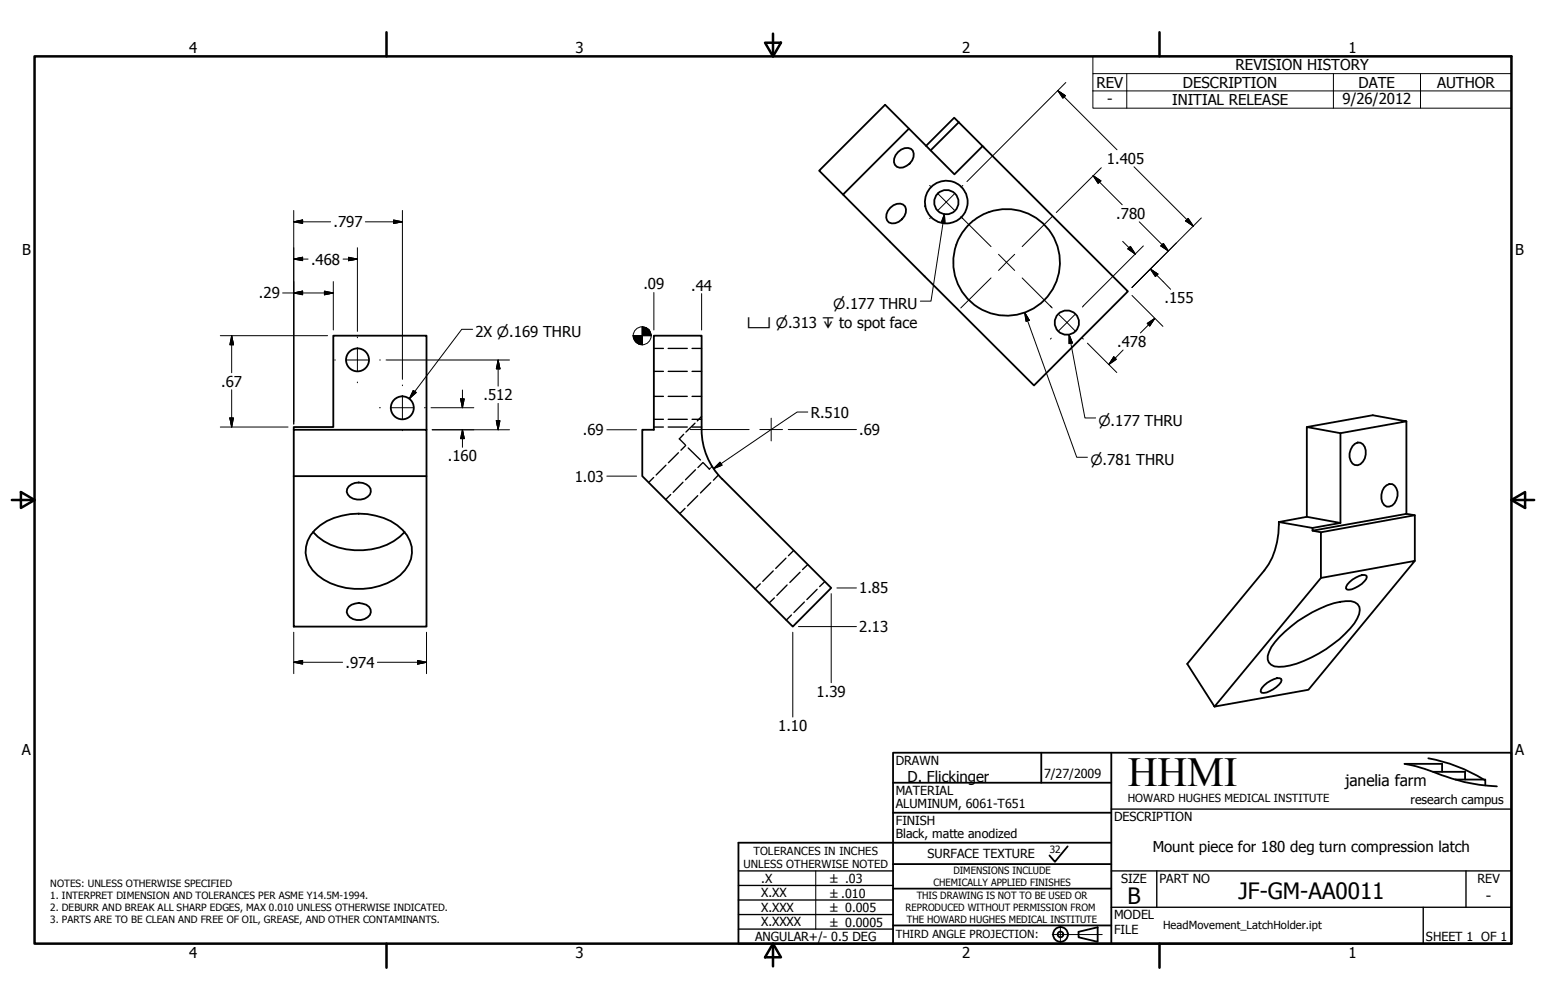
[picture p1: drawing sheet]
<svg xmlns="http://www.w3.org/2000/svg" width="432mm" height="279mm" viewBox="0 0 432 279" stroke-linecap="round" stroke-linejoin="round" font-family="sans-serif">
<!-- layer: Hidden (ANSI) -->
<g fill="none" stroke="#000" stroke-width=".38">
<path d="M182.6 97.3h2.7M186.6 97.3h5.4M193.3 97.3h2.7M182.6 119.3h2.7M182.6 110.7h2.7M182.6 117.2h2.7M182.6 103.8h2.7M186.6 119.3h5.4M186.6 110.7h5.4M186.6 117.2h5.4M186.6 103.8h5.4M193.3 119.3h2.7"/>
<path d="M193.3 110.7h2.7M193.3 117.2h2.7M193.3 103.8h2.7M194.1 118.2l-2.5 2.5M196 116.3l-1.2 1.3M182.6 133.4l-1.4 1.4M186 130l-2.7 2.7M187.3 138.2l-1.4 1.4M189.5 126.5l-2.8 2.8M190.8 134.7l-2.8 2.8M190.9 121.3l-1.2 1.3 1.7 1.7M191.5 124.5l-1.3 1.3"/>
<path d="M192.2 125.2l3.4 3.3M194.2 131.3l-2.7 2.7M194.9 138.5l-2.9 2.9M196.3 129.2l-1.4 1.4M196.5 129.3l1.6 1.8 .3-.3M198.5 134.9l-2.9 2.8M198.9 130.3l-.3 .3M200.7 132.7l-1.4 1.5M191.3 142l-1.4 1.5M216 159.5l-3 2.9M219.5 156l-2.8 2.8M221.7 153.8l-1.5 1.5"/>
<path d="M223.5 159.9l-2.9 2.9M225.6 157.7l-1.4 1.4M212.3 163.1l-1.4 1.5M216.3 167.1l-1.5 1.4M219.8 163.4l-2.8 3M221 171.8l-1.4 1.5M224.7 168.2l-3 2.9M228.2 164.7l-2.8 2.8M230.4 162.5l-1.5 1.4"/>
</g>
<!-- layer: Visible (ANSI) -->
<g fill="none" stroke="#000" stroke-width=".51">
<path d="M253.9 35.9l-18.4 18.5 53.3 53.3 26.2-26.3-40.6-40.6M267.8 34.2l6.6 6.6-7.8 7.9-19.4-19.4-18.4 18.4 6.7 6.7M267.8 34.2l-1.3-1.3-7.9 7.9M267.8 34.2l-7.9 7.8M248.7 58a2.82 2.82 0 0 1 4.1-.3 3.6 3.6 0 0 1-4.5 4.5 2.63 2.63 0 0 1 .4-4.2zM250.8 42.5a2.82 2.82 0 0 1 4.2-.4 3.6 3.6 0 0 1-4.5 4.5 2.31 2.31 0 0 1-.4-3.2zM276.2 59.2a14.9 14.9 0 0 0-5.6 24.7 14.9 14.9 0 0 0 24.6-5.9 14.9 14.9 0 0 0-16.1-19.4l-2.9 .7M182.6 93.8h13.4v26.2a19.5 19.5 0 0 0 5.7 13.8l30.5 30.5-10.8 10.8-42-42.1v-12.9h3.2zM365 119.3l18.4-3.3 9.4 1.7-18.4 3.3M392.8 117.7v25.9l-26.2 4.7v-.8M82 120.1v-.8h11.1v-25.5h26v26.3M82 133h37.1v42.1h-37.1z"/>
<path d="M82 133v-12.9h37.1v12.9M97.4 135.9a4 4 0 0 1 6.1 .7 2.25 2.25 0 0 1-1.6 2.7 3.7 3.7 0 0 1-5.1-1.9l.2-.8zM377.8 124.7a1.97 1.97 0 0 1 2.3-1 1.97 1.97 0 0 1 1.3 2.2 3.7 3.7 0 0 1-2.2 4.1 2.14 2.14 0 0 1-2.3-2.2v-1.1zM386.6 136.2a1.9 1.9 0 0 1 1.8-.9 1.9 1.9 0 0 1 1.6 1.2 3.8 3.8 0 0 1-2 5 2.05 2.05 0 0 1-2.2-2.1l.3-2.2zM87.4 148.7a18.2 18.2 0 0 0 18.6 4.3 15.1 15.1 0 0 0 7-4.3M87.9 148.1a17.7 17.7 0 0 1 14.7-4.5 15.2 15.2 0 0 1 11.1 5.9 8.2 8.2 0 0 1-1.9 11.2 19.2 19.2 0 0 1-23.1 0 8.2 8.2 0 0 1-.8-12.6zM357.2 145.9l7.8-1.5 9.4 1.7-7.8 1.4zM357.2 145.9a21.8 21.8 0 0 1-4.1 13.5l-21.5 26.1 7.6 11.9 26.2-4.7 29.8-36-26.3 4.8-29.7 35.9M365 144.4v-25.1l9.4 1.7v25.1M366.6 148.3l2.3 .4M392.8 143.6l2.4 .4M395.2 156.7v-12.7l-26.3 4.7v12.8"/>
<path d="M97.4 169.5a4 4 0 0 1 6.1 .8 2.2 2.2 0 0 1-1.7 2.7 3.6 3.6 0 0 1-5-1.9l.2-.8zM357.4 177.9a36.1 36.1 0 0 1 16.9-9.8 5.2 5.2 0 0 1 4.9 .7 3.3 3.3 0 0 1-.1 4 30.9 30.9 0 0 1-14.9 11.9 16 16 0 0 1-8.3 1.5 2.61 2.61 0 0 1-1.4-4.1l.6-1.3zM376.9 162.6a5 5 0 0 1 4.7-1.8l.2 .4a6.4 6.4 0 0 1-5.6 3.5l-.3-.3 .1-.4zM353.1 191.5a5 5 0 0 1 4.7-1.8l.1 .4a6.4 6.4 0 0 1-5.5 3.4l-.3-.3 .1-.5z"/>
<circle cx="264.3" cy="56.5" r="5.9"/>
<circle cx="264.3" cy="56.5" r="3.4"/>
<circle cx="298" cy="90.1" r="3.4"/>
<circle cx="99.9" cy="100.6" r="3.2"/>
<circle cx="112.4" cy="114" r="3.2"/>
</g>
<!-- layer: Border (ANSI) -->
<g fill="none" stroke="#000" stroke-width=".7">
<path d="M9.7 15.7h412.4v248h-412.4zM107.9 9v6.7M213.7 11.9h4.4l-2.2 3.8zM215.9 9.4v6.3M323.8 9v6.7M3.3 139.7h6.4M5.8 137.5l3.9 2.2-3.9 2.2zM422.1 139.7l3.9-2.2v4.4zM422.1 139.7h6.4M107.9 263.7v6.7M215.9 263.7l2.2 3.8h-4.4zM215.9 263.7v6.3"/>
<path d="M323.8 263.7v6.7"/>
</g>
<!-- layer: Title (ANSI) -->
<g fill="none" stroke="#000" stroke-width=".51">
<path d="M249.4 218.7h61M290.8 210.3v8.4M310.4 210.3v53.4M398.9 211.9a44.8 44.8 0 0 1 15.5 5.9M400.2 215.6h9v2.2M402.8 215.6v-2.2h-10.5a63.1 63.1 0 0 1 11.8 3.6l4.9 1.5a49.3 49.3 0 0 0 9.1 1.2M406.5 217.8h8.3v1.7M249.4 227.1h61M298.2 236.5l-3.6 4.3-1.5-1.8M310.4 235.5h-104.2v28.2h215.9v-53.4h-172.7v53.4M249.4 241.4h61M249.4 258.6h61"/>
<path d="M249.4 248.3h61M301.2 260.3l5.4-1.2v4l-5.4-1.2z"/>
<circle cx="296.2" cy="261.1" r="2.06"/>
<circle cx="296.2" cy="261.1" r=".79"/>
</g>
<!-- layer: Sketch Geometry (ANSI) -->
<path d="M227.8 243.3v16.3" fill="none" stroke="#000" stroke-width=".28"/>
<!-- layer: Centerline (ANSI) -->
<path d="M296.2 258.8v4.6M293.9 261.1h13.9" fill="none" stroke="#000" stroke-width=".28"/>
<!-- layer: Title (ANSI) -->
<path d="M310.4 226.1h111.7M206.2 259.6h43.2M206.2 255.5h43.2M206.2 251.5h43.2M206.2 247.4h43.2M206.2 243.3h43.2M310.4 243.3h111.7M310.4 253.5h111.7M323.1 243.3v10.2M397.5 253.5v10.2M409.4 243.3v10.2" fill="none" stroke="#000" stroke-width=".38"/>
<!-- layer: Symbol (ANSI) -->
<g fill="none" stroke="#000" stroke-width=".28">
<path d="M305.2 20.6v-4.9h116.9v4.9M305.2 25.4h116.9M314.7 20.6v9.6M372.4 20.6v9.6M396.7 20.6v9.6M422.1 20.6h-116.9v4.8M422.1 20.6v9.6h-116.9v-4.8M263.8 59.8l.1 2.6-1-.2zM263.8 59.8l-3.8 24.3h-3M132 92h-3l-14.6 19.4M286.2 87.3l1.3 2.2-.9 .3zM286.2 87.3l14.5 40.5h3"/>
<path d="M298.6 93.5l.9 2.3-.9 .2zM298.6 93.5l4.4 23.3h3M115.4 109.1l.9 .6-1.9 1.7z"/>
</g>
<!-- layer: Dimension (ANSI) -->
<g fill="none" stroke="#000" stroke-width=".28">
<path d="M295.5 25.3l2.1 1.4-.7 .7zM295.5 25.3l16.5 16.5M297.7 23.1l-27.6 27.6M82 58.8v59.7M112.4 58.8v47.2M305.3 49.1l2.2 1.4-.8 .7zM305.3 49.1l8.1 8.1M307.6 46.9l-12.6 12.5M316.7 46.6l16.6 16.6M82 72.4l2.5-.5v.9zM82 62l2.5-.5v.9zM82 72.4h4"/>
<path d="M82 62h10.3M93.1 78.7v13.5M95.8 72.4h4M97.3 71.9l2.5 .5-2.5 .4zM99.8 69.2v23.4M102 62h10.4M109.9 61.5l2.5 .5-2.5 .4zM313.6 67.4l3.5 3.6M315 69.5l.7-.7 1.4 2.2zM318.2 62l8.1 8.1M319.3 68.7l-16.7 16.8M321.3 75.2l2.1 1.4-.7 .7z"/>
<path d="M321.3 75.2l5.7 5.6M324.9 68l1.4 2.1-2.1-1.4zM331.9 61l1.4 2.2-2.1-1.5zM335.5 60.9l-19.3 19.4 12.3-12.4M61.5 93.8h30M64.7 93.8l.5 2.5h-1zM64.7 93.8v10.3M78.9 81.9h14.2M82 81.9l2.5-.6v1.1zM90.6 81.3l2.5 .6-2.5 .5zM182.6 81.7v10.5M196 82v10.2"/>
<path d="M303.7 95.9l8.2 8.2M311.1 99.7l.7 .7-2.1 1.5zM313.7 97.8l-4 4.1M316.2 82.5l8.6 8.7M320.4 90.4l2.1-1.4-1.4 2.1zM322.5 89l-4 4M61.5 119.3h19M64.2 116.8h1l-.5 2.5zM64.7 108.9v10.4M107.8 100.6h34.5M120.4 113.9h11.9M128.7 111.4h1l-.5 2.5z"/>
<path d="M129.2 109v4.9M138.6 117.5h1l-.5 2.6zM139.1 100.6l.5 2.5h-1zM139.1 100.6v7.3M139.1 112.7v7.4M225.6 115.1h-3l-23.3 15.8M120.7 120.1h21.6M129.2 120.1l.5 2.5h-1zM129.2 120.1v4.9M169.5 133h8.3M169.5 120.1h8.3M201.1 129.2l.6 .8-2.4 .9z"/>
<path d="M220.2 120h19M82 176.7v11.5M119.1 176.7v11.5M221.4 176.7v23.6M223 175.1h16.2M232.2 165.9v24.9M233.7 164.3h5.5M82 185l2.5-.5v1zM82 185h13.7M105.4 185h13.7M116.6 184.5l2.5 .5-2.5 .5z"/>
<circle cx="179.4" cy="93.8" r="2.51"/>
</g>
<g fill="#000" stroke="#000" stroke-width=".28">
<path d="M295.5 25.3l2.1 1.4zM295.5 25.3l2.1 1.4-.7 .7zM305.3 49.1l2.2 1.4zM305.3 49.1l2.2 1.4-.8 .7zM82 72.4l2.5-.5zM82 72.4l2.5-.5v.9zM82 62l2.5-.5zM82 62l2.5-.5v.9zM97.3 72.8l2.5-.4zM97.3 71.9l2.5 .5-2.5 .4zM109.9 62.4l2.5-.4zM109.9 61.5l2.5 .5-2.5 .4z"/>
<path d="M315 69.5l2.1 1.5zM315 69.5l.7-.7 1.4 2.2zM321.3 75.2l2.1 1.4zM321.3 75.2l2.1 1.4-.7 .7zM324.2 68.7l2.1 1.4zM324.9 68l1.4 2.1-2.1-1.4zM331.2 61.7l2.1 1.5zM331.9 61l1.4 2.2-2.1-1.5zM64.7 93.8l.5 2.5zM64.7 93.8l.5 2.5h-1zM82 81.9l2.5-.6zM82 81.9l2.5-.6v1.1z"/>
<path d="M90.6 82.4l2.5-.5zM90.6 81.3l2.5 .6-2.5 .5zM176.8 93.8l.8 1.8-.6-.9zM176.8 93.8l1.6 2.3-.8-.5zM176.8 93.8l2.6 2.5-1-.2zM179.4 93.8h2.5zM179.4 91.3l2.5 2.5h-2.5zM179.4 91.3v5zM176.8 93.8h2.6v2.5zM176.8 93.8h2.6zM181.2 92l.5 .8 .2 1zM180.3 91.5l.9 .5 .7 1.8z"/>
<path d="M179.4 91.3l.9 .2 1.6 2.3zM311.1 99.7l-1.4 2.2zM311.1 99.7l.7 .7-2.1 1.5zM322.5 89l-1.4 2.1zM320.4 90.4l2.1-1.4-1.4 2.1zM64.2 116.8l.5 2.5zM64.2 116.8h1l-.5 2.5zM128.7 111.4l.5 2.5zM128.7 111.4h1l-.5 2.5zM138.6 117.5l.5 2.6zM138.6 117.5h1l-.5 2.6zM139.1 100.6l.5 2.5z"/>
<path d="M139.1 100.6l.5 2.5h-1zM129.2 120.1l.5 2.5zM129.2 120.1l.5 2.5h-1zM201.1 129.2l-1.8 1.7zM201.1 129.2l.6 .8-2.4 .9zM82 185l2.5-.5zM82 185l2.5-.5v1zM116.6 185.5l2.5-.5zM116.6 184.5l2.5 .5-2.5 .5z"/>
</g>
<!-- layer: Center Mark (ANSI) -->
<g fill="none" stroke="#000" stroke-width=".28">
<path d="M259.7 51.8l.2 .3M262.1 54.2l4.4 4.5M266.5 54.2l-4.4 4.5M268.9 51.8l-.2 .3M259.9 60.8l-.2 .3M268.4 60.5l8.4 8.4M268.7 60.8l.2 .3M276.8 77.7l-8.4 8.3M278.9 71.1l4.5 4.5M283.4 71.1l-4.5 4.5M285.5 77.7l8.4 8.3M293.9 60.5l-8.4 8.4"/>
<path d="M99.8 94.2v.2M99.8 97.4v6.4M293.4 85.5l.2 .3M293.6 94.5l-.2 .2M295.7 87.9l4.5 4.5M300.2 87.9l-4.5 4.5M302.3 94.5l.3 .2M302.6 85.5l-.3 .3M93.5 100.6h.2M96.6 100.6h6.4M99.8 106.7v.2M106 113.9h.2"/>
<path d="M106 100.6h.2M109.2 113.9h6.4M112.4 107.6v.2M112.4 110.7v6.4M118.6 113.9h.2M215.4 116.8v6.4M112.4 120.1v.2M192.8 120h16.4M212.2 120h6.4"/>
</g>
<!-- layer: Symbol (ANSI) -->
<path d="M263.8 59.8l.1 2.6zM263.8 59.8l.1 2.6-1-.2zM286.2 87.3l1.3 2.2zM286.2 87.3l1.3 2.2-.9 .3zM298.6 93.5l.9 2.3zM298.6 93.5l.9 2.3-.9 .2zM115.4 109.1l-1 2.3zM115.4 109.1l.9 .6-1.9 1.7z" fill="#000" stroke="#000" stroke-width=".28"/>
<text font-size="11.6" x="315" y="219.7">HHMI</text>
<g font-size="6.3">
<text x="345.9" y="251.1">JF-GM-AA0011</text>
<text x="314.9" y="252.6">B</text>
</g>
<text font-size="4.4" x="375.7" y="219.5">janelia farm</text>
<g font-size="4.2">
<text x="52.8" y="14.7">4</text>
<text x="160.8" y="14.7">3</text>
<text x="268.7" y="14.7">2</text>
<text x="376.7" y="14.7">1</text>
<text x="345.1" y="19.7">REVISION HISTORY</text>
<text x="306.3" y="24.5">REV</text>
<text x="309.2" y="29.1">-</text>
<text x="327.3" y="29.3">INITIAL RELEASE</text>
<text x="330.4" y="24.5">DESCRIPTION</text>
<text x="375" y="29.1">9/26/2012</text>
<text x="379.5" y="24.5">DATE</text>
<text x="401.4" y="24.5">AUTHOR</text>
<text x="309.2" y="45.8">1.405</text>
<text x="93.2" y="63.5">.797</text>
<text x="311.8" y="61.2">.780</text>
<text x="6.2" y="71.4">B</text>
<text x="423.2" y="71.4">B</text>
<text x="86.9" y="73.9">.468</text>
<text x="72.3" y="83.4">.29</text>
<text x="179.7" y="80.8">.09</text>
<text x="193" y="81.3">.44</text>
<text x="325.2" y="84.7">.155</text>
<text x="132.8" y="94.2">2X ⌀.169 THRU</text>
<text x="312" y="96.9">.478</text>
<text x="61.8" y="108.1">.67</text>
<text x="135.1" y="111.8">.512</text>
<text x="226.4" y="116.6">R.510</text>
<text x="162.8" y="121.6">.69</text>
<text x="240" y="121.5">.69</text>
<text x="125.1" y="128.8">.160</text>
<text x="160.5" y="134.6">1.03</text>
<text x="240" y="165.8">1.85</text>
<text x="240" y="176.6">2.13</text>
<text x="96.5" y="186.6">.974</text>
<text x="228.1" y="194.6">1.39</text>
<text x="217.4" y="204.2">1.10</text>
<text x="6.1" y="211.1">A</text>
<text x="423.2" y="211.1">A</text>
<text x="253.5" y="218.6">D. Flickinger</text>
<text x="321.9" y="238">Mount piece for 180 deg turn compression latch</text>
<text x="415" y="251.7">-</text>
<text x="52.8" y="267.7">4</text>
<text x="160.8" y="267.8">3</text>
<text x="268.7" y="267.8">2</text>
<text x="376.7" y="267.7">1</text>
</g>
<g font-size="4">
<text x="232.7" y="86.3">⌀.177 THRU</text>
<text x="208.7" y="91.6">⌴ ⌀.313 ↧ to spot face</text>
<text x="306.8" y="119">⌀.177 THRU</text>
<text x="304.5" y="129.9">⌀.781 THRU</text>
</g>
<g font-size="3.5">
<text x="250.2" y="213.6">DRAWN</text>
<text x="250.2" y="222">MATERIAL</text>
<text x="291.6" y="217.4">7/27/2009</text>
<text x="250.2" y="225.7">ALUMINUM, 6061-T651</text>
<text x="394" y="224.5">research campus</text>
<text x="250.2" y="230.4">FINISH</text>
<text x="311.1" y="229.4">DESCRIPTION</text>
<text x="250.2" y="234.1">Black, matte anodized</text>
<text x="259.1" y="239.7">SURFACE TEXTURE</text>
<text x="212.6" y="246.6">.X</text>
<text x="212.6" y="250.7">X.XX</text>
<text x="313.2" y="246.7">SIZE</text>
<text x="323.8" y="246.7">PART NO</text>
<text x="412.7" y="246.6">REV</text>
<text x="212.6" y="254.8">X.XXX</text>
<text x="311.1" y="256.9">MODEL</text>
<text x="210.9" y="263">ANGULAR+/- 0.5 DEG</text>
<text x="212.6" y="258.8">X.XXXX</text>
<text x="311.1" y="261">FILE</text>
<text x="398.3" y="262.8">SHEET 1 OF 1</text>
</g>
<g font-size="3.3">
<text x="231.9" y="246.7">± .03</text>
<text x="231.9" y="250.8">±.010</text>
<text x="231.9" y="254.8">± 0.005</text>
<text x="231.9" y="258.9">± 0.0005</text>
</g>
<g font-size="3.1">
<text x="315" y="224.1">HOWARD HUGHES MEDICAL INSTITUTE</text>
<text x="210.4" y="238.8">TOLERANCES IN INCHES</text>
<text x="207.6" y="242.6">UNLESS OTHERWISE NOTED</text>
<text x="250.2" y="262.2">THIRD ANGLE PROJECTION:</text>
<text x="324.9" y="259.5">HeadMovement_LatchHolder.ipt</text>
</g>
<g font-size="2.8">
<text x="293.2" y="238.4">32</text>
<text x="266.3" y="244.3">DIMENSIONS INCLUDE</text>
<text x="14" y="247.8">NOTES: UNLESS OTHERWISE SPECIFIED</text>
<text x="14" y="251.2">1. INTERPRET DIMENSION AND TOLERANCES PER ASME Y14.5M-1994.</text>
<text x="256" y="251.1">THIS DRAWING IS NOT TO BE USED OR</text>
<text x="260.7" y="247.6">CHEMICALLY APPLIED FINISHES</text>
<text x="14" y="254.5">2. DEBURR AND BREAK ALL SHARP EDGES, MAX 0.010 UNLESS OTHERWISE INDICATED.</text>
<text x="14" y="257.9">3. PARTS ARE TO BE CLEAN AND FREE OF OIL, GREASE, AND OTHER CONTAMINANTS.</text>
<text x="252.9" y="254.4">REPRODUCED WITHOUT PERMISSION FROM</text>
<text x="253.3" y="257.8">THE HOWARD HUGHES MEDICAL INSTITUTE</text>
</g>
</svg>
